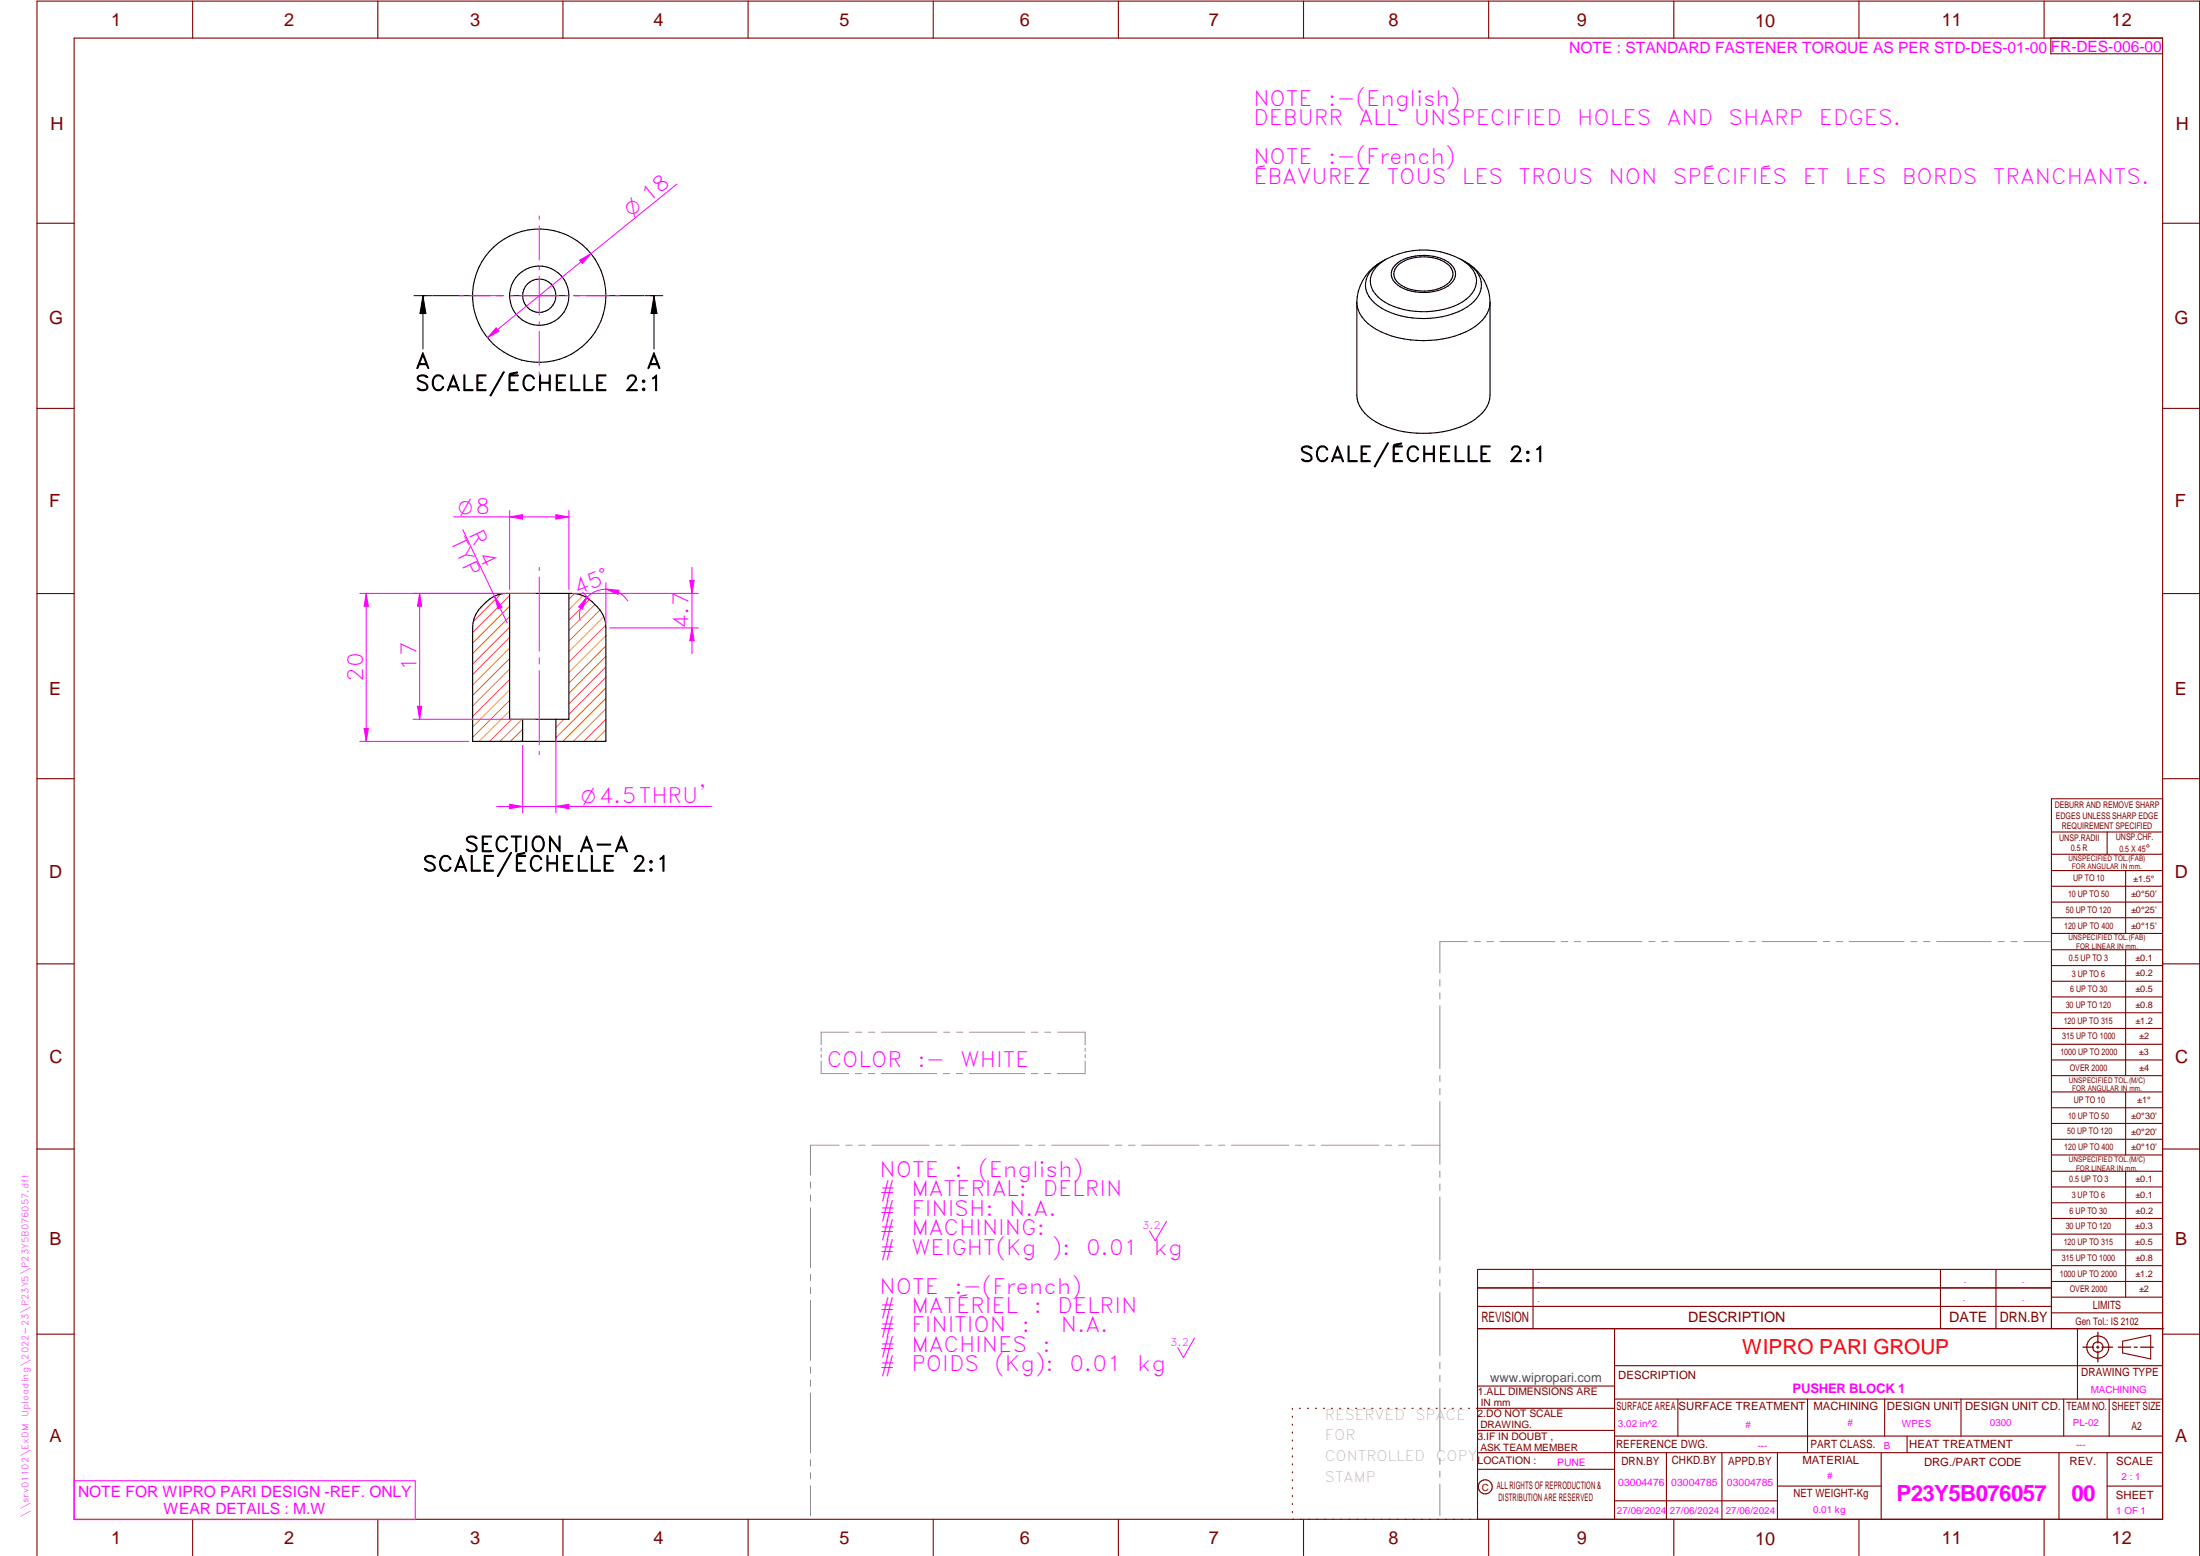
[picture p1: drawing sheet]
<svg xmlns="http://www.w3.org/2000/svg" width="594mm" height="420mm" viewBox="0 0 594 420" stroke-linecap="round" stroke-linejoin="round" font-family="sans-serif">
<g fill="none" stroke="#800000" stroke-width=".3">
<path d="M20 10.3h564v400h-564zM52 .3v10M102 .3v10M152 .3v10M202 .3v10M252 .3v10M302 .3v10M352 .3v10M402 .3v10M452 .3v10M502 .3v10M552 .3v10"/>
<path d="M553.8 10.3v4.2h30.2M10 60.3h10M584 60.3h10M10 110.3h10M584 110.3h10M10 160.3h10M584 160.3h10M10 210.3h10M584 215.7h-30v143.1M584 210.3h10M554 224.7h30M554 230.7h30"/>
<path d="M554 235.1h30M554 239.3h30M569 224.7v6M574 235.1v17M554 243.6h30M554 247.8h30M554 252.1h30M554 256.5h30M574 256.5v33.9M10 260.3h10M554 260.7h30M554 265h30"/>
<path d="M554 269.2h30M554 273.5h30M554 277.7h30M584 260.3h10M554 282h30M554 286.2h30M554 290.4h30M554 294.9h30M554 299.1h30M574 294.9v17M10 310.3h10M554 303.4h30"/>
<path d="M554 307.6h30M554 311.9h30M554 316.3h30M574 316.3v34M584 310.3h10M554 320.5h30M554 324.8h30M554 329h30M554 333.2h30M554 337.5h30M399 358.8h185.2M399 352.8h155"/>
<path d="M399 347.8h155M414 342.8v16M436 358.8v51.5M524 342.8v16M539 342.8v16M554 341.8h30M554 346h30M554 350.3h30M554 354.5h30M554 342.8h-155v67.5M561 358.8v19M10 360.3h10"/>
<path d="M399 374.3h37M436 377.8h148M453.1 377.8v10M488.1 377.8v14.5M508.9 377.8v10M529.5 377.8v10M557.3 377.8v10M569.5 377.8v10M573.2 362.2l7.6-1.6v6.3l-7.6-1.6zM584 368.8h-148M584 360.3h10M349 380.3v.3"/>
<path d="M349 382.4v.3M349 384.6v.3M349 386.7v.3M349 388.8v.3M349 391v.3M349 393.1v.3M349 395.3v.3M349 397.4v.3M349 399.5v.3M350.9 380.3h.2M353.1 380.3h.2M355.2 380.3h.3"/>
<path d="M357.4 380.3h.3M359.6 380.3h.3M361.7 380.3h.3M363.9 380.3h.3M366.1 380.3h.3M368.3 380.3h.2M370.4 380.3h.3M372.6 380.3h.3M374.8 380.3h.3M376.9 380.3h.4M379.1 380.3h.3M381.3 380.3h.3"/>
<path d="M383.4 380.3h.4M385.6 380.3h.3M387.8 380.3h.3M390 380.3h.3M392.2 380.3h.3M394.3 380.3h.3M396.5 380.3h.3M398.7 380.3h37.3M399 396.7h37M399 392.3h185M399 386.2h37M436 387.8h148"/>
<path d="M450 392.3v18M465 392.3v18M480 392.3v18M508 392.3v18M515 387.8v4.5M556 392.3v18M569 392.3v18M52 410.3v9.7M102 410.3v9.7M152 410.3v9.7M202 410.3v9.7M252 410.3v9.7"/>
<path d="M302 410.3v9.7M349 401.7v.3M349 403.8v.4M349 406v.3M349 408.1v.3M352 410.3v9.7M402 410.3v9.7M436 405.3h44M452 410.3v9.7M480 401.3h28M502 410.3v9.7M552 410.3v9.7"/>
<path d="M569 401.3h15M10 420v-419.7h584v419.7"/>
<circle cx="566.5" cy="363.7" r="1.39"/>
<circle cx="566.5" cy="363.8" r="3"/>
<circle cx="401.1" cy="401.5" r="1.9"/>
</g>
<path d="M137.6 139.6l3.5-.6v1.2zM137.6 137.8v21.4M153.6 137.8v21.4M145.6 153.2v.9M145.6 155.8v20M145.6 177.6v1.7M145.6 181.1v20M145.6 202.9v.9M315 329.8l-3.1 5.2-1.5-2.6M322.6 361.3l-3 5.3-1.6-2.7M20.1 399.8h92v10.5h-92z" fill="none" stroke="#f0f" stroke-width=".27"/>
<g fill="none" stroke="#949494" stroke-width=".27">
<path d="M396.2 254.3h-7.4v8.5M398.1 254.3h1.6M401.5 254.3h1.8M405 254.3h14.8M421.6 254.3h1.7M425.1 254.3h1.7M428.6 254.3h14.8M445.2 254.3h1.7M448.7 254.3h1.7M452.2 254.3h14.8M468.8 254.3h1.7M472.3 254.3h1.7"/>
<path d="M475.8 254.3h14.8M492.4 254.3h1.7M495.8 254.3h1.8M499.4 254.3h14.7M516 254.3h1.6M519.4 254.3h1.8M522.9 254.3h14.8M539.5 254.3h1.7M543 254.3h1.7M546.5 254.3h7.4M229.2 278.7h-7.5v3.4M231 278.7h1.7"/>
<path d="M234.5 278.7h1.8M238 278.7h15M254.8 278.7h1.7M258.3 278.7h1.7M261.8 278.7h15M278.5 278.7h1.8M282.1 278.7h1.7M285.6 278.7h7.4v3.5M388.8 264.5v1.8M388.8 268.1v1.6M388.8 271.6v17M221.7 286.5v3.4h7.5"/>
<path d="M221.7 283v.8M221.7 284.7v.8M231 289.9h1.7M234.5 289.9h1.7M238 289.9h15M254.8 289.9h1.6M258.3 289.9h1.7M261.7 289.9h15M278.5 289.9h1.7M282 289.9h1.7M293 286.5v3.4h-7.5M293 283v.9"/>
<path d="M293 284.8v.8M388.8 290.4v1.7M388.8 293.9v1.7M388.8 297.4v17M218.9 319.2v1.6M226.6 309.2h-7.7v8.1M228.4 309.2h1.7M231.9 309.2h1.7M235.4 309.2h15.5M252.7 309.2h1.7M256.2 309.2h1.7M259.7 309.2h15.5"/>
<path d="M277 309.2h1.7M280.5 309.2h1.7M284 309.2h15.5M301.2 309.2h1.8M304.8 309.2h1.7M308.3 309.2h15.5M325.5 309.2h1.7M329.1 309.2h1.6M332.6 309.2h15.4M349.8 309.2h1.7M353.3 309.2h1.7M356.8 309.2h15.5"/>
<path d="M374.1 309.2h1.7M377.6 309.2h1.7M381.1 309.2h7.7M388.8 316.2v1.7M388.8 319.7v1.7M218.9 322.6v1.8M218.9 326.1v16.2M388.8 323.2v17.1M218.9 344.1v1.8M218.9 347.6v1.7M218.9 351.2v16.1M388.8 342.1v1.6"/>
<path d="M388.8 345.6v1.7M388.8 349v17.1M218.9 369.1v1.7M218.9 372.6v1.8M218.9 376.1v16.2M388.8 367.9v1.7M388.8 371.4v1.7M388.8 374.9v17M218.9 394.1v1.8M218.9 397.6v1.7M388.8 393.7v1.7M388.8 397.2v1.7"/>
<path d="M218.9 401.2v8.1M388.8 400.7v8.6"/>
</g>
<path d="M566.5 359.7v3M562.5 363.8h2.9M566.1 363.8h.7M566.5 363.4v.7M566.5 364.9v2.8M567.6 363.8h2.9M572 363.8h3.4M576.3 363.8h.8M578 363.8h3.5" fill="none" stroke="#800000" stroke-width=".34"/>
<g fill="none" stroke="#000" stroke-width=".3">
<path d="M373.3 70.6a12.8 12.8 0 0 0-6.9 11M374.2 70a7.6 7.6 0 0 0-4.2 5.9 7.9 7.9 0 0 0 5.2 6.4 22.6 22.6 0 0 0 19.8-.8 6.3 6.3 0 0 0 3.3-7.6 8.9 8.9 0 0 0-3.8-3.9M374.2 70l-.9 .6M376.7 71.6a12 12 0 0 1 10.3-2.4 6.9 6.9 0 0 1 6 4.1 4.1 4.1 0 0 1-2.8 4.4 13.4 13.4 0 0 1-12.8-.8 3.3 3.3 0 0 1-.7-5.3zM377.7 71.4a11.6 11.6 0 0 1 13.7 .3 3.2 3.2 0 0 1-.7 5.1 11.8 11.8 0 0 1-13-.3 3.2 3.2 0 0 1 0-5.1zM394.5 70a21.7 21.7 0 0 0-20.3 0M394.5 70l.9 .6M395.4 70.6a12.7 12.7 0 0 1 7 11M395.4 70.6a7.4 7.4 0 0 1 4.6 7.3 9.5 9.5 0 0 1-6.3 6.3 24.1 24.1 0 0 1-21.7-1.7 6.4 6.4 0 0 1-2.7-8 9.5 9.5 0 0 1 4-3.9M366.4 81.6v25a9 9 0 0 0 5.2 7.4 28.5 28.5 0 0 0 25.5 0 9.9 9.9 0 0 0 5.2-6.3l.1-26.1M402.4 81.6a9 9 0 0 1-5.3 7.3 28.2 28.2 0 0 1-25.5 0 9 9 0 0 1-5.2-7.3M131.3 162.6a7.8 7.8 0 0 1 5.6-2.4h17.4a10.2 10.2 0 0 1 8.9 6.8l.4 2.5v30.7h-36v-30.7a8.7 8.7 0 0 1 3.7-6.9z"/>
<path d="M137.6 160.2v34h16v-34M141.1 194.2v6M150.1 194.2v6"/>
<circle cx="145.6" cy="79.8" r="4.5"/>
<circle cx="145.6" cy="79.8" r="18"/>
<circle cx="145.6" cy="79.8" r="8"/>
</g>
<path d="M111.8 79.8h4.8M114.2 79.8l.8 4.9h-1.6zM114.2 79.8v14.4M116.8 79.8h15.5M134.1 79.8h1.7M137.6 79.8h15.5M154.9 79.8h1.7M158.4 79.8h15.5M174.2 79.8h4.8M176.6 79.8l.8 4.9h-1.6zM176.6 79.8v14.4" fill="none" stroke="#000" stroke-width=".27"/>
<path d="M114.2 79.8l.8 4.9h-1.6zM176.6 79.8l.8 4.9h-1.6z" fill="#000"/>
<g fill="none" stroke="#ff8000" stroke-width=".27">
<path d="M135.2 160.4l-7.4 7.4M137.6 166.5l-10 10M137.6 169.3l-10 10M137.6 172.1l-10 10.1M137.6 175l-10 10M137.6 177.8l-10 10M137.6 160.8l-10 10M137.6 163.7l-10 10M155.1 160.3l-1.5 1.5M157.4 160.8l-3.8 3.8M159.2 161.9l-5.6 5.6M160.6 163.2l-7 7.1"/>
<path d="M162 164.7l-8.4 8.4M163 166.5l-9.4 9.4M163.6 168.8l-10 10M163.6 171.6l-10 10M163.6 174.4l-10 10M163.6 177.2l-10 10M137.6 180.6l-10 10M137.6 183.5l-10 10M137.6 186.3l-10 10M137.6 189.1l-10 10M137.6 191.9l-8.2 8.3M138.2 194.2l-6 6"/>
<path d="M141 194.2l-6 6M141.1 196.9l-3.3 3.3M141.1 199.8l-.4 .4M152.3 194.2l-2.2 2.2M163.6 180.1l-10 10M163.6 182.9l-10 10M163.6 188.6l-11.6 11.6M163.6 185.8l-13.5 13.4M163.6 191.4l-8.8 8.8M163.6 194.2l-6 6M163.6 197.1l-3.1 3.1M163.6 199.9l-.3 .3"/>
</g>
<path d="M137.6 139.6l3.5-.6v1.2z" fill="#f0f"/>
<path d="M150.1 139l3.5 .6-3.5 .6z" fill="none" stroke="#f0f" stroke-width=".27"/>
<path d="M150.1 139l3.5 .6-3.5 .6z" fill="#f0f"/>
<path d="M122.5 139.6h31.1M150.1 198.2v21.3M137.6 217.2l3.5 .6-3.5 .6zM141.1 201.3v18.2" fill="none" stroke="#f0f" stroke-width=".27"/>
<path d="M137.6 217.2l3.5 .6-3.5 .6z" fill="#f0f"/>
<path d="M150.1 217.8l3.5-.6v1.2z" fill="none" stroke="#f0f" stroke-width=".27"/>
<path d="M150.1 217.8l3.5-.6v1.2z" fill="#f0f"/>
<path d="M111.5 160.2h33.1M111.5 194.2h33.1M112.7 190.7h1.2l-.6 3.5zM134.1 217.8h58" fill="none" stroke="#f0f" stroke-width=".27"/>
<path d="M112.7 190.7h1.2l-.6 3.5z" fill="#f0f"/>
<path d="M113.3 160.2l.6 3.5h-1.2z" fill="none" stroke="#f0f" stroke-width=".27"/>
<path d="M113.3 160.2l.6 3.5h-1.2z" fill="#f0f"/>
<path d="M97.1 160.2h39.5M113.3 160.2v34M98.3 196.7h1.2l-.6 3.5zM97.1 200.2h29.5" fill="none" stroke="#f0f" stroke-width=".27"/>
<path d="M98.3 196.7h1.2l-.6 3.5z" fill="#f0f"/>
<path d="M98.9 160.2l.6 3.5h-1.2z" fill="none" stroke="#f0f" stroke-width=".27"/>
<path d="M98.9 160.2l.6 3.5h-1.2z" fill="#f0f"/>
<path d="M157.3 159.9l1.9 1.9M163.6 159.1l3.6 .3-.3 1.1zM163.6 157.4v11.1M98.9 160.2v40" fill="none" stroke="#f0f" stroke-width=".27"/>
<path d="M163.6 159.1l3.6 .3-.3 1.1z" fill="#f0f"/>
<path d="M158.6 161.2l-1.3 3.3-1-.6z" fill="none" stroke="#f0f" stroke-width=".27"/>
<path d="M158.6 161.2l-1.3 3.3-1-.6z" fill="#f0f"/>
<path d="M186.3 156.7h1.1l-.5 3.5zM154.7 160.2h33.9M164.7 169.5h23.9M169.5 162.3a7.1 7.1 0 0 0-8.6-2.7 7.1 7.1 0 0 0-4.3 8" fill="none" stroke="#f0f" stroke-width=".27"/>
<path d="M186.3 156.7h1.1l-.5 3.5z" fill="#f0f"/>
<path d="M186.9 169.5l.5 3.5h-1.1z" fill="none" stroke="#f0f" stroke-width=".27"/>
<path d="M186.9 169.5l.5 3.5h-1.1z" fill="#f0f"/>
<path d="M125 143l11.9 25.2M186.9 153.2v23.3M133.5 161l2 2.9-1 .5z" fill="none" stroke="#f0f" stroke-width=".27"/>
<path d="M133.5 161l2 2.9-1 .5z" fill="#f0f"/>
<g fill="none" stroke="#f0f" stroke-width=".27">
<path d="M145.6 58.3v.9M182.8 49.7l-51.2 41.5M124.1 79.8h.9M126.8 79.8h9.2M137.8 79.8h.8M140.4 79.8h10.5M145.6 61v9.2M145.6 72v.9M145.6 74.6v10.5M152.6 79.8h.9M155.2 79.8h9.3M166.2 79.8h.9"/>
<path d="M134 88.5l.7 1-3.1 1.7zM145.6 86.9v.8M145.6 89.5v9.2M145.6 100.5v.8"/>
</g>
<path d="M134 88.5l.7 1-3.1 1.7z" fill="#f0f"/>
<path d="M156.5 70.3l3.1-1.8-2.3 2.7z" fill="none" stroke="#f0f" stroke-width=".27"/>
<path d="M156.5 70.3l3.1-1.8-2.3 2.7z" fill="#f0f"/>
<g font-size="6" fill="#f0f">
<text x="512.1" y="405.2">P23Y5B076057</text>
<text x="559.4" y="405.2">00</text>
</g>
<g font-size="5.7" fill="#f0f">
<text x="338.4" y="28.6">NOTE</text>
<text x="358.6" y="28.6">:-(English)</text>
<text x="338.4" y="33.9">DEBURR</text>
<text x="366.9" y="33.9">ALL</text>
<text x="381.8" y="33.9">UNSPECIFIED</text>
<text x="425.9" y="33.9">HOLES</text>
<text x="450.1" y="33.9">AND</text>
<text x="466.8" y="33.9">SHARP</text>
<text x="491.2" y="33.9">EDGES.</text>
<text x="338.4" y="44.4">NOTE</text>
<text x="358.6" y="44.4">:-(French)</text>
<text x="338.4" y="49.6">ÉBAVUREZ</text>
<text x="374.5" y="49.6">TOUS</text>
<text x="394.7" y="49.6">LES</text>
<text x="410.1" y="49.6">TROUS</text>
<text x="434.4" y="49.6">NON</text>
<text x="451.7" y="49.6">SPÉCIFIÉS</text>
<text x="486.8" y="49.6">ET</text>
<text x="498.2" y="49.6">LES</text>
<text x="513.6" y="49.6">BORDS</text>
<text x="538.2" y="49.6">TRANCHANTS.</text>
<text x="121.5" y="146" transform="rotate(64 121.5 146)">TYP</text>
<text x="126.5" y="144.3" transform="rotate(64 126.5 144.3)">R 4</text>
<text x="155.9" y="160.8" transform="rotate(-22 155.9 160.8)">45°</text>
<text x="186" y="170" transform="rotate(-90 186 170)">4.7</text>
<text x="98" y="184.1" transform="rotate(-90 98 184.1)">20</text>
<text x="112.4" y="181.1" transform="rotate(-90 112.4 181.1)">17</text>
<text x="223.3" y="288.1">COLOR</text>
<text x="247.8" y="288.1">:-</text>
<text x="259.4" y="288.1">WHITE</text>
<text x="237.5" y="317.8">NOTE</text>
<text x="257.7" y="317.8">:</text>
<text x="264.1" y="317.8">(English)</text>
<text x="237.5" y="323">#</text>
<text x="246.1" y="323">MATERIAL:</text>
<text x="281.6" y="323">DELRIN</text>
<text x="237.5" y="328.3">#</text>
<text x="246.1" y="328.3">FINISH:</text>
<text x="272.5" y="328.3">N.A.</text>
<text x="237.5" y="333.5">#</text>
<text x="246.1" y="333.5">MACHINING:</text>
<text x="237.5" y="338.8">#</text>
<text x="246.1" y="338.8">WEIGHT(Kg</text>
<text x="284" y="338.8">):</text>
<text x="293.3" y="338.8">0.01</text>
<text x="311.6" y="338.8">kg</text>
<text x="237.5" y="349.3">NOTE</text>
<text x="257.7" y="349.3">:-(French)</text>
<text x="237.5" y="354.5">#</text>
<text x="237.5" y="359.8">#</text>
<text x="246.1" y="354.5">MATÉRIEL</text>
<text x="246.1" y="359.8">FINITION</text>
<text x="275.9" y="359.8">:</text>
<text x="279.1" y="354.5">:</text>
<text x="285.6" y="354.5">DELRIN</text>
<text x="286.5" y="359.8">N.A.</text>
<text x="237.5" y="365">#</text>
<text x="246.1" y="365">MACHINES</text>
<text x="281.5" y="365">:</text>
<text x="237.5" y="370.3">#</text>
<text x="246.1" y="370.3">POIDS</text>
<text x="268.5" y="370.3">(Kg):</text>
<text x="288.8" y="370.3">0.01</text>
<text x="307.1" y="370.3">kg</text>
</g>
<g font-size="5.7">
<text x="112.2" y="99.5">A</text>
<text x="174.6" y="99.5">A</text>
<text x="112.1" y="105.5">SCALE/ÉCHELLE</text>
<text x="168.6" y="105.5">2:1</text>
<text x="350.9" y="124.7">SCALE/ÉCHELLE</text>
<text x="407.4" y="124.7">2:1</text>
<text x="125.4" y="230">SECTION</text>
<text x="156.4" y="230">A-A</text>
<text x="114.1" y="235.2">SCALE/ÉCHELLE</text>
<text x="170.6" y="235.2">2:1</text>
</g>
<text font-size="5.6" fill="#f00" x="470.5" y="365.5">WIPRO PARI GROUP</text>
<g font-size="5.4" fill="#f0f">
<text x="170.4" y="58.6" transform="rotate(-39 170.4 58.6)">O 18</text>
<text x="123.7" y="138.7">O8</text>
<text x="157" y="216.9">O4.5THRU'</text>
</g>
<g font-size="4.9" fill="#800000">
<text x="30" y="6.9">1</text>
<text x="76.7" y="6.9">2</text>
<text x="127" y="6.9">3</text>
<text x="176.5" y="6.9">4</text>
<text x="226.7" y="6.9">5</text>
<text x="275.4" y="6.9">6</text>
<text x="326.4" y="6.9">7</text>
<text x="375" y="6.9">8</text>
<text x="425.8" y="6.9">9</text>
<text x="473.9" y="7.3">10</text>
<text x="524.3" y="6.9">11</text>
<text x="570.2" y="6.9">12</text>
<text x="13.6" y="35.1">H</text>
<text x="587.6" y="35.1">H</text>
<text x="13.2" y="87.5">G</text>
<text x="587.2" y="87.5">G</text>
<text x="13.2" y="137">F</text>
<text x="587.2" y="137">F</text>
<text x="13.2" y="187.6">E</text>
<text x="587.2" y="187.6">E</text>
<text x="13.2" y="237">D</text>
<text x="587.2" y="237">D</text>
<text x="13.4" y="287.1">C</text>
<text x="587.4" y="287.1">C</text>
<text x="13.4" y="336.2">B</text>
<text x="587.4" y="336.2">B</text>
<text x="13.4" y="389.3">A</text>
<text x="587.4" y="389.3">A</text>
<text x="30" y="416.9">1</text>
<text x="76.7" y="416.9">2</text>
<text x="127" y="416.9">3</text>
<text x="176.5" y="416.9">4</text>
<text x="226.7" y="416.9">5</text>
<text x="275.4" y="416.9">6</text>
<text x="326.4" y="416.9">7</text>
<text x="375" y="416.9">8</text>
<text x="425.8" y="416.9">9</text>
<text x="473.9" y="417.3">10</text>
<text x="524.3" y="416.9">11</text>
<text x="570.2" y="416.9">12</text>
</g>
<g font-size="4.2" fill="#f0f">
<text x="423.7" y="14.3">NOTE : STANDARD FASTENER TORQUE AS PER STD-DES-01-00</text>
<text x="553.8" y="14">FR-DES-006-00</text>
<text x="21.1" y="404.3">NOTE FOR WIPRO PARI DESIGN -REF. ONLY</text>
<text x="44.2" y="408.8">WEAR DETAILS : M.W</text>
</g>
<g font-size="3.9" fill="#800000">
<text x="400" y="357.1">REVISION</text>
<text x="455.9" y="357.1">DESCRIPTION</text>
<text x="526.4" y="357.1">DATE</text>
<text x="540" y="357.1">DRN.BY</text>
</g>
<g font-size="3.9" fill="#c0c0c0">
<text x="357.8" y="383.3">RESERVED</text>
<text x="382.3" y="383.3">SPACE</text>
<text x="357.8" y="388.9">FOR</text>
<text x="357.8" y="394.5">CONTROLLED</text>
<text x="387.8" y="394.5">COPY</text>
<text x="357.8" y="400">STAMP</text>
</g>
<text font-size="3.6" fill="#f0f" x="484.1" y="376.1">PUSHER BLOCK 1</text>
<text font-size="3.5" fill="#00f" x="402.4" y="373.3">www.wipropari.com</text>
<g font-size="3.1" fill="#800000">
<text x="565.1" y="353.5">LIMITS</text>
<text x="562" y="371.7">DRAWING TYPE</text>
<text x="437" y="372.3">DESCRIPTION</text>
<text x="436.5" y="380.8">SURFACE AREA</text>
<text x="453.3" y="380.8">SURFACE TREATMENT</text>
<text x="489.7" y="380.8">MACHINING</text>
<text x="509.5" y="380.8">DESIGN UNIT</text>
<text x="530.6" y="380.8">DESIGN UNIT CD.</text>
<text x="558" y="380.6">TEAM NO.</text>
<text x="570.3" y="380.7">SHEET SIZE</text>
<text x="575.6" y="386.1">A2</text>
<text x="436.4" y="391.1">REFERENCE DWG.</text>
<text x="437.8" y="395.5">DRN.BY</text>
<text x="451.4" y="395.4">CHKD.BY</text>
<text x="466.6" y="395.5">APPD.BY</text>
<text x="486.7" y="395.4">MATERIAL</text>
<text x="488.9" y="390.9">PART CLASS.</text>
<text x="515.6" y="390.9">HEAT TREATMENT</text>
<text x="519.6" y="395.9">DRG./PART CODE</text>
<text x="558.9" y="395.5">REV.</text>
<text x="571.4" y="395.6">SCALE</text>
<text x="484.3" y="404.2">NET WEIGHT-Kg</text>
<text x="571.4" y="404.7">SHEET</text>
</g>
<text font-size="3" fill="#800000" x="579.5" y="230.1">°</text>
<g font-size="2.8" fill="#f0f">
<text x="308.4" y="332">3.2</text>
<text x="316" y="363.5">3.2</text>
<text x="420.5" y="396">PUNE</text>
<text x="437" y="401.2">03004476</text>
<text x="451.3" y="401.2">03004785</text>
<text x="466.3" y="401.2">03004785</text>
</g>
<g font-size="2.8" fill="#800000">
<text x="560.4" y="357.7">Gen Tol.: IS 2102</text>
<text x="399.1" y="376.6">1.ALL DIMENSIONS ARE</text>
<text x="399" y="382.7">2.DO NOT SCALE</text>
<text x="399" y="388.7">3.IF IN DOUBT ,</text>
<text x="399" y="395.4">LOCATION :</text>
<text x="404.2" y="402">ALL RIGHTS OF REPRODUCTION &amp;</text>
<text x="404.7" y="405.4">DISTRIBUTION ARE RESERVED</text>
</g>
<g font-size="2.7" fill="#f0f">
<text x="564.6" y="376.2">MACHINING</text>
<text x="436.9" y="385.4">3.02 in^2</text>
<text x="471.4" y="385.5">#</text>
<text x="498.9" y="385">#</text>
<text x="513.6" y="385.3">WPES</text>
<text x="537.3" y="385.1">0300</text>
<text x="559.7" y="385.1">PL-02</text>
<text x="474.6" y="391.2">---</text>
<text x="508.7" y="391.2">B</text>
<text x="560.6" y="391.1">---</text>
<text x="493.4" y="399.5">#</text>
<text x="572.8" y="399.7">2 : 1</text>
<text x="436.6" y="408.7">27/06/2024</text>
<text x="450.9" y="408.8">27/06/2024</text>
<text x="466" y="408.9">27/06/2024</text>
<text x="489.6" y="408.5">0.01 kg</text>
<text x="571.4" y="408.7">1 OF 1</text>
</g>
<g font-size="2.7" fill="#800000">
<text x="399.9" y="379.7">IN mm</text>
<text x="399.7" y="385.7">DRAWING.</text>
<text x="399.7" y="391.8">ASK TEAM MEMBER</text>
<text x="400.1" y="402.5">C</text>
</g>
<g font-size="2.5" fill="#800000">
<text x="554.9" y="218.3">DEBURR AND REMOVE SHARP</text>
<text x="555.2" y="221">EDGES UNLESS SHARP EDGE</text>
<text x="556.1" y="227.1">UNSP.RADII</text>
<text x="556.8" y="223.8">REQUIREMENT SPECIFIED</text>
<text x="571.4" y="226.9">UNSP.CHF.</text>
<text x="559.2" y="229.9">0.5 R</text>
<text x="572.3" y="230.1">0.5 X 45</text>
<text x="559.8" y="238">UP TO 10</text>
<text x="576.1" y="238.1">±1.5°</text>
<text x="558.5" y="242.2">10 UP TO 50</text>
<text x="575.5" y="242.3">±0°50'</text>
<text x="557.4" y="250.7">120 UP TO 400</text>
<text x="557.9" y="246.5">50 UP TO 120</text>
<text x="575.5" y="250.7">±0°15'</text>
<text x="575.5" y="246.5">±0°25'</text>
<text x="558.7" y="259.4">0.5 UP TO 3</text>
<text x="559.5" y="263.7">3 UP TO 6</text>
<text x="576.6" y="263.6">±0.2</text>
<text x="576.6" y="259.4">±0.1</text>
<text x="559" y="267.9">6 UP TO 30</text>
<text x="576.6" y="267.9">±0.5</text>
<text x="557.8" y="272.2">30 UP TO 120</text>
<text x="576.6" y="272.2">±0.8</text>
<text x="556.9" y="280.7">315 UP TO 1000</text>
<text x="557.3" y="276.4">120 UP TO 315</text>
<text x="576.6" y="276.4">±1.2</text>
<text x="577.7" y="280.7">±2</text>
<text x="556.4" y="284.9">1000 UP TO 2000</text>
<text x="577.6" y="284.9">±3</text>
<text x="558.9" y="289.2">OVER 2000</text>
<text x="577.7" y="289.3">±4</text>
<text x="560" y="297.9">UP TO 10</text>
<text x="577.1" y="297.9">±1°</text>
<text x="558.5" y="302.1">10 UP TO 50</text>
<text x="575.5" y="302.1">±0°30'</text>
<text x="557.4" y="310.6">120 UP TO 400</text>
<text x="558.2" y="306.3">50 UP TO 120</text>
<text x="575.5" y="310.6">±0°10'</text>
<text x="575.5" y="306.4">±0°20'</text>
<text x="558.8" y="319.2">0.5 UP TO 3</text>
<text x="559.4" y="323.4">3 UP TO 6</text>
<text x="576.6" y="319.2">±0.1</text>
<text x="576.6" y="323.5">±0.1</text>
<text x="558.9" y="327.7">6 UP TO 30</text>
<text x="576.7" y="327.7">±0.2</text>
<text x="557.8" y="332">30 UP TO 120</text>
<text x="576.6" y="332">±0.3</text>
<text x="556.8" y="340.5">315 UP TO 1000</text>
<text x="557.3" y="336.3">120 UP TO 315</text>
<text x="576.6" y="336.3">±0.5</text>
<text x="576.6" y="340.5">±0.8</text>
<text x="556.2" y="344.7">1000 UP TO 2000</text>
<text x="576.6" y="344.7">±1.2</text>
<text x="558.9" y="349">OVER 2000</text>
<text x="577.6" y="349">±2</text>
</g>
<g font-size="2.5" fill="#f0f">
<text x="415.2" y="346.4">.</text>
<text x="530.3" y="346.5">.</text>
<text x="545.9" y="346.4">.</text>
<text x="415.2" y="351.5">.</text>
<text x="530" y="351.3">.</text>
<text x="545.9" y="351.4">.</text>
</g>
<g font-size="2.4" fill="#f0f">
<text x="7.7" y="382.7" transform="rotate(-90 7.7 382.7)">Uploading\2022-23\P23Y5\P23Y5B076057.dft</text>
<text x="7.7" y="409.8" transform="rotate(-90 7.7 409.8)">\\srv01102\ExDM</text>
</g>
<g font-size="2.1" fill="#800000">
<text x="558.5" y="232.4">UNSPECIFIED TOL.(FAB)</text>
<text x="559.5" y="234.7">FOR ANGULAR IN mm.</text>
<text x="558.6" y="253.9">UNSPECIFIED TOL.(FAB)</text>
<text x="560.7" y="256.3">FOR LINEAR IN mm.</text>
<text x="558.7" y="292.3">UNSPECIFIED TOL.(M/C)</text>
<text x="559.6" y="294.7">FOR ANGULAR IN mm.</text>
<text x="558.7" y="313.7">UNSPECIFIED TOL.(M/C)</text>
<text x="560.6" y="316.1">FOR LINEAR IN mm.</text>
</g>
</svg>
